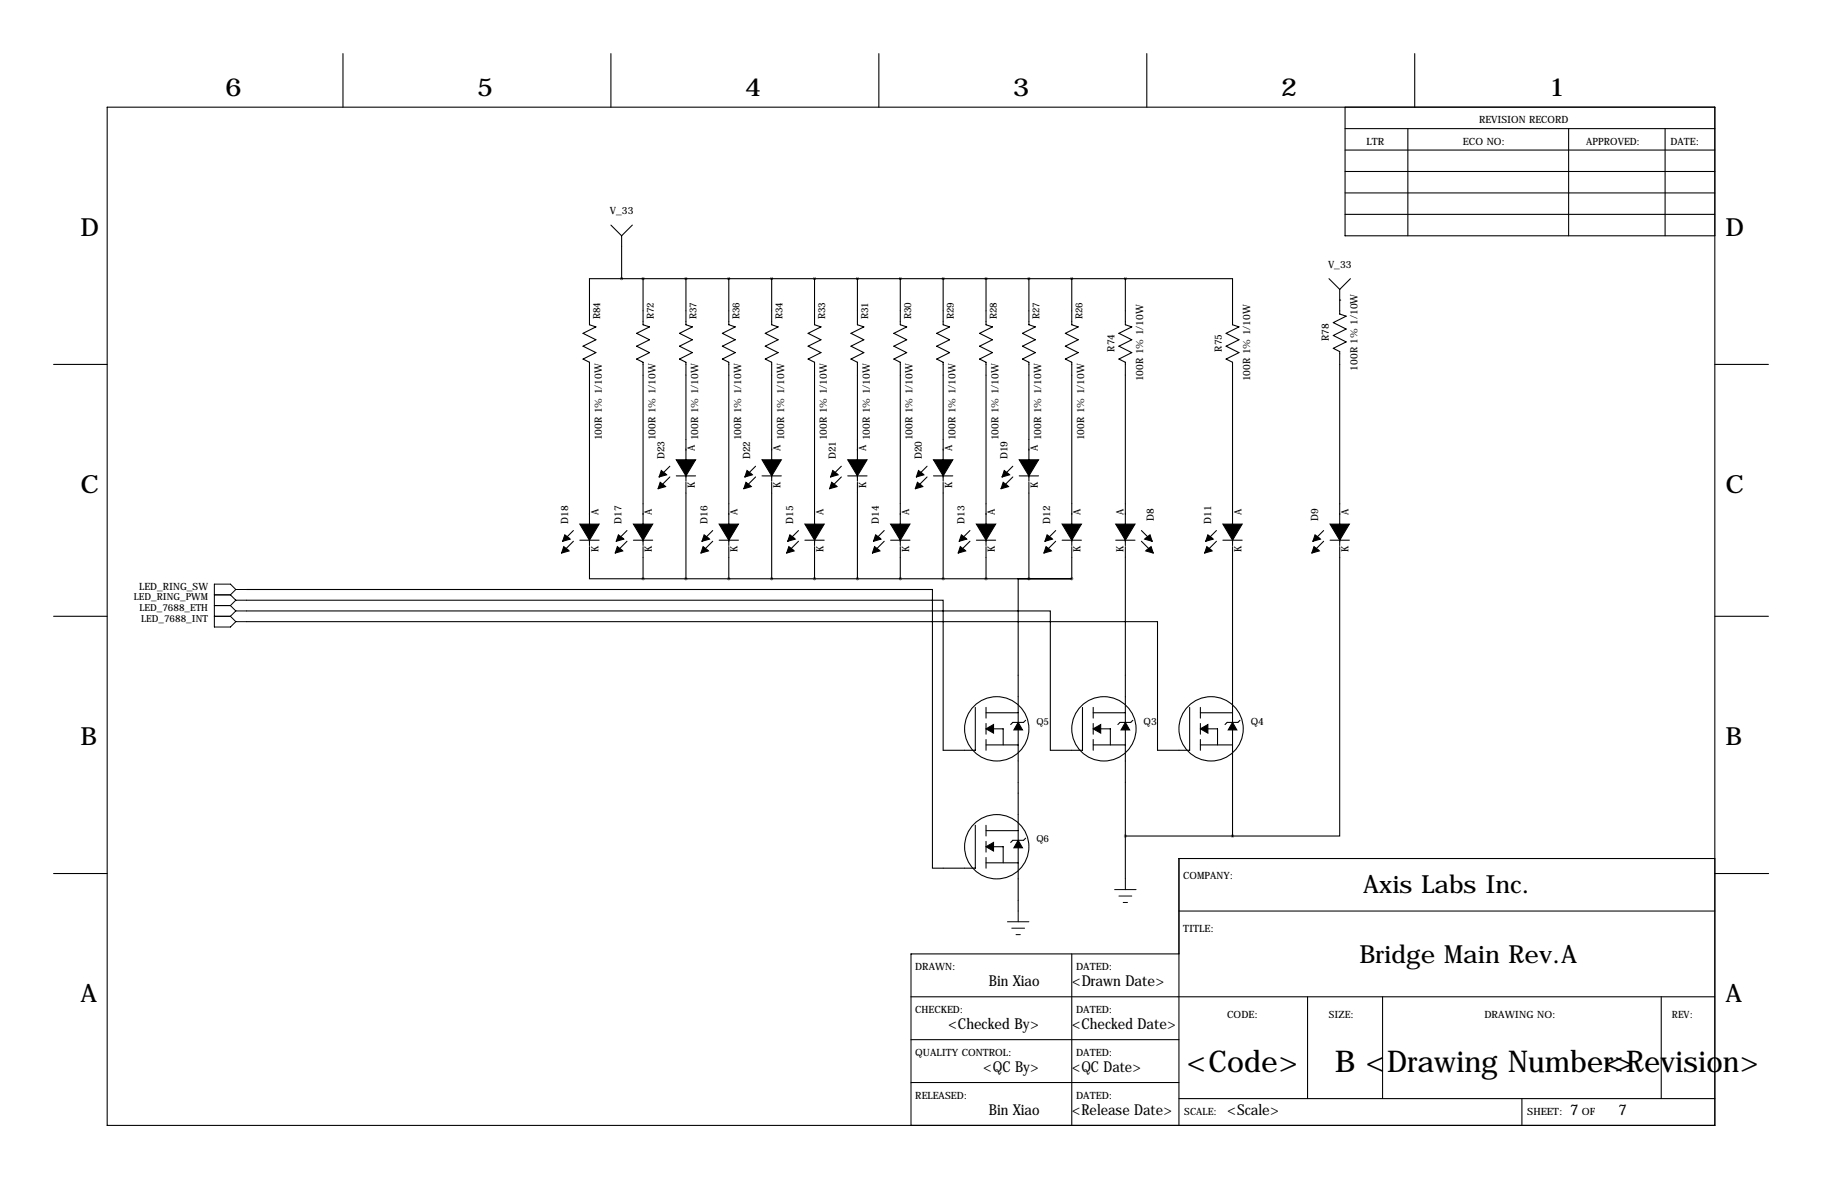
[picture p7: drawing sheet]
<svg xmlns="http://www.w3.org/2000/svg" width="432mm" height="279mm" viewBox="0 0 432 279" stroke-linecap="round" stroke-linejoin="round" font-family="sans-serif">
<g fill="none" stroke="#000" stroke-width=".25">
<path d="M81.3 12.7v12.7M144.8 12.7v12.7M208.3 12.7v12.7M271.8 12.7v12.7M335.3 12.7v12.7M25.4 25.4h381v241.3h-381zM318.8 30.5h87.6M318.8 35.6h87.6M318.8 25.4v30.5h87.6M333.7 30.5v25.4M371.8 30.5v25.4M394.6 30.5v25.4"/>
<path d="M144.8 53.3l2.5 2.6M147.3 55.9v10.1M149.9 53.3l-2.6 2.6M318.8 45.7h87.6M318.8 50.8h87.6M318.8 40.6h87.6M147.3 66h-7.6v11l1.5 .5-3 1.5 3 1.5-3 1.5 3 1.6-3 1.5 1.5 .8v43.4M147.3 66h119.4M152.4 66v11l1.5 .5-3 1.5 3 1.5-3 1.5 3 1.6-3 1.5 1.5 .8v43.4M162.6 66v11l1.5 .5-3.1 1.5 3.1 1.5-3.1 1.5 3.1 1.6-3.1 1.5 1.6 .8v28.1M172.7 66v11l1.5 .5-3 1.5 3 1.5-3 1.5 3 1.6-3 1.5 1.5 .8v43.4M182.9 66v11l1.5 .5-3 1.5 3 1.5-3 1.5 3 1.6-3 1.5 1.5 .8v28.1"/>
<path d="M193 66v11l1.6 .5-3.1 1.5 3.1 1.5-3.1 1.5 3.1 1.6-3.1 1.5 1.5 .8v43.4M203.2 66v11l1.5 .5-3 1.5 3 1.5-3 1.5 3 1.6-3 1.5 1.5 .8v28.1M213.4 66v11l1.5 .5-3.1 1.5 3.1 1.5-3.1 1.5 3.1 1.6-3.1 1.5 1.6 .8v43.4M223.5 66v11l1.5 .5-3 1.5 3 1.5-3 1.5 3 1.6-3 1.5 1.5 .8v28.1M233.7 66v11l1.5 .5-3 1.5 3 1.5-3 1.5 3 1.6-3 1.5 1.5 .8v43.4M243.8 66v11l1.6 .5-3.1 1.5 3.1 1.5-3.1 1.5 3.1 1.6-3.1 1.5 1.5 .8v28.1M254 66v11l1.5 .5-3 1.5 3 1.5-3 1.5 3 1.6-3 1.5 1.5 .8v43.4M266.7 66h25.4v11l1.5 .5-3 1.5 3 1.5-3 1.5 3 1.6-3 1.5 1.5 .8v43.4M266.7 66v11l1.5 .5-3 1.5 3 1.5-3 1.5 3 1.6-3 1.5 1.5 .8v43.4M315 66l2.5 2.6M317.5 71.1h.1M317.5 68.6v5.8l1.5 .5-3 1.6 3 1.5-3 1.5 3 1.5-3 1.5 1.5 .8v46"/>
<path d="M320 66l-2.5 2.6M12.7 86.4h12.7M406.4 86.4h12.7M158.7 110.5l-2.5 2.5M158.7 113l-2.5 2.6M160.3 112.8h4.5M162.6 114.3v22.9M179.1 110.5l-2.6 2.5M179.1 113l-2.6 2.6M180.6 112.8h4.6M182.9 114.3v22.9M199.4 110.5l-2.6 2.5"/>
<path d="M199.4 113l-2.6 2.6M200.9 112.8h4.6M203.2 114.3v22.9M219.7 110.5l-2.5 2.5M219.7 113l-2.5 2.6M221.2 112.8h4.6M223.5 114.3v22.9M240 110.5l-2.5 2.5M240 113l-2.5 2.6M241.6 112.8h4.5M243.8 114.3v22.9M58.4 139.7h162.6v66h10.1v-10.1"/>
<path d="M135.9 125.7l-2.6 2.6M135.9 128.3l-2.6 2.5M137.4 128h4.6M139.7 129.5v7.7h12.7M148.6 125.7l-2.6 2.6M148.6 128.3l-2.6 2.5M150.1 128h4.6M152.4 129.5v7.7M152.4 137.2h101.6M168.9 125.7l-2.5 2.6M168.9 128.3l-2.5 2.5M170.4 128h4.6"/>
<path d="M172.7 129.5v7.7M189.2 125.7l-2.5 2.6M189.2 128.3l-2.5 2.5M190.8 128h4.5M193 129.5v7.7M209.5 125.7l-2.5 2.6M209.5 128.3l-2.5 2.5M211.1 128h4.5M213.4 129.5v7.7M229.9 125.7l-2.6 2.6M229.9 128.3l-2.6 2.5M231.4 128h4.6"/>
<path d="M233.7 129.5v7.7M250.2 125.7l-2.6 2.6M250.2 128.3l-2.6 2.5M251.7 128h4.6M254 137.2h-12.7v78.7M254 129.5v7.7M264.4 128h4.6M266.7 129.5v78.8M270.5 125.7l2.5 2.6M270.5 128.3l2.5 2.5M288.3 125.7l-2.5 2.6M288.3 128.3l-2.5 2.5"/>
<path d="M289.8 128h4.6M292.1 129.5v68.6M313.7 125.7l-2.6 2.6M313.7 128.3l-2.6 2.5M315.2 128h4.6M317.5 129.5v68.6h-25.4M12.7 146h12.7M58.4 142.2h165.1v35.6h7.6v-10.2M58.4 144.8h190.5v33h7.6v-10.2M58.4 147.3h215.9v30.5h7.6v-10.2M406.4 146h12.7M233.7 167.6v2.6"/>
<path d="M233.7 171.4v2.6M233.7 175.3v2.5M233.7 176.5h7.6M233.7 168.9h7.6M235.5 172.7h2.2v3.8M243.1 170.7l-.5 .5h-2.6l-.5 .5M259.1 176.5h7.6M259.1 168.9h7.6M259.1 167.6v2.6M259.1 171.4v2.6M259.1 175.3v2.5M260.9 172.7h2.2v3.8"/>
<path d="M268.5 170.7l-.5 .5h-2.6l-.5 .5M284.5 176.5h7.6M284.5 168.9h7.6M284.5 167.6v2.6M284.5 171.4v2.6M284.5 175.3v2.5M286.3 172.7h2.2v3.8M293.9 170.7l-.5 .5h-2.6l-.5 .5M233.7 195.6v2.5M233.7 199.4v2.5M233.7 196.8h7.6M243.1 198.6l-.5 .5h-2.6l-.5 .5"/>
<path d="M266.7 198.1h25.4M12.7 207h12.7M233.7 203.2v2.5M233.7 204.5h7.6M235.5 200.7h2.2v3.8M279.4 215.9h127M406.4 203.5h-127v63.2M406.5 207h12.7M215.9 236.2h190.5M254 226.1v40.6M279.4 226.1h-63.5v40.6M309.9 236.2v24.1"/>
<path d="M327.7 236.2v24.1M393.7 236.2v24.1M215.9 246.4h63.5M215.9 256.5h63.5M279.4 260.3h127M360.7 260.3v6.4"/>
<circle cx="236.2" cy="172.7" r="7.6"/>
<circle cx="261.6" cy="172.7" r="7.6"/>
<circle cx="287" cy="172.7" r="7.6"/>
<circle cx="236.2" cy="200.7" r="7.6"/>
</g>
<g fill="#000" stroke="#000" stroke-width=".25">
<path d="M156.5 114.3l1.2 1-1.7 .5zM156.7 111.5l1.3 1-1.8 .5zM162.6 109h2.2l-2.2 3.8zM160.3 109h2.3v3.8zM176.8 114.3l1.3 1-1.8 .5zM177 111.5l1.3 1-1.8 .5zM182.9 109h2.3l-2.3 3.8zM180.6 109h2.3v3.8zM197.1 114.3l1.3 1-1.8 .5zM197.4 111.5l1.2 1-1.8 .5zM203.2 109h2.3l-2.3 3.8zM200.9 109h2.3v3.8z"/>
<path d="M217.4 114.3l1.3 1-1.8 .5zM217.7 111.5l1.2 1-1.7 .5zM223.5 109h2.3l-2.3 3.8zM221.2 109h2.3v3.8zM237.7 114.3l1.3 1-1.8 .5zM238 111.5l1.3 1-1.8 .5zM243.8 109h2.3l-2.3 3.8zM241.6 109h2.2v3.8zM133.6 129.5l1.3 1.1-1.8 .5zM133.9 126.7l1.2 1.1-1.8 .5zM139.7 124.2h2.3l-2.3 3.8zM137.4 124.2h2.3v3.8z"/>
<path d="M146.3 129.5l1.3 1.1-1.8 .5zM146.6 126.7l1.2 1.1-1.8 .5zM152.4 124.2h2.3l-2.3 3.8zM150.1 124.2h2.3v3.8zM166.6 129.5l1.3 1.1-1.8 .5zM166.9 126.7l1.2 1.1-1.7 .5zM172.7 124.2h2.3l-2.3 3.8zM170.4 124.2h2.3v3.8zM186.9 129.5l1.3 1.1-1.8 .5zM187.2 126.7l1.3 1.1-1.8 .5zM193 124.2h2.3l-2.3 3.8zM190.8 124.2h2.2v3.8z"/>
<path d="M207.3 129.5l1.2 1.1-1.7 .5zM207.5 126.7l1.3 1.1-1.8 .5zM213.4 124.2h2.2l-2.2 3.8zM211.1 124.2h2.3v3.8zM227.6 129.5l1.3 1.1-1.8 .5zM227.8 126.7l1.3 1.1-1.8 .5zM233.7 124.2h2.3l-2.3 3.8zM231.4 124.2h2.3v3.8zM247.9 129.5l1.3 1.1-1.8 .5zM248.2 126.7l1.2 1.1-1.8 .5zM254 124.2h2.3l-2.3 3.8zM251.7 124.2h2.3v3.8z"/>
<path d="M264.4 124.2h2.3v3.8zM266.7 124.2h2.3l-2.3 3.8zM271.5 127.5l1-.8 .5 1.6-1.7-.5zM271.5 130.6l1.3-1.1 .5 1.6zM286 129.5l1.3 1.1-1.8 .5zM286.3 126.7l1.2 1.1-1.7 .5zM292.1 124.2h2.3l-2.3 3.8zM289.8 124.2h2.3v3.8zM311.4 129.5l1.3 1.1-1.8 .5zM311.7 126.7l1.2 1.1-1.8 .5zM317.5 124.2h2.3l-2.3 3.8zM315.2 124.2h2.3v3.8z"/>
<path d="M233.7 172.7l1.8-1v2zM241.3 171.2l1 1.8h-2zM259.1 172.7l1.8-1v2zM266.7 171.2l1 1.8h-2zM284.5 172.7l1.8-1v2zM292.1 171.2l1 1.8h-2zM241.3 199.1l1 1.8h-2zM233.7 200.7l1.8-1.1v2.1z"/>
</g>
<g fill="none" stroke="#000" stroke-width=".24">
<path d="M55.9 139.7l-1.3-1.3h-3.8v10.2h3.8l1.3-1.3M55.9 139.7h2.5M55.9 139.7l-1.3 1.3M50.8 143.5h3.8M50.8 141h3.8M50.8 146h3.8M54.6 141l1.3 1.2M54.6 143.5l1.3 1.3M54.6 146l1.3 1.3M55.9 142.2h2.5M55.9 142.2l-1.3 1.3M55.9 144.8h2.5"/>
<path d="M55.9 144.8l-1.3 1.2M55.9 147.3h2.5M238.8 218.4h5M239.8 220h3M241.3 215.9v2.5M264.2 210.8h5M265.2 212.3h3M266.2 213.9h1M266.7 208.3v2.5M240.8 221.5h1"/>
</g>
<path d="M162.5 66a.05 .05 0 0 0 .1 0 .05 .05 0 0 0-.1 0zM193 66a.05 .05 0 0 0 .1 0 .05 .05 0 0 0-.1 0zM213.3 66a.05 .05 0 0 0 .1 0 .05 .05 0 0 0-.1 0zM243.8 66a.05 .05 0 0 0 .1 0 .05 .05 0 0 0-.1 0zM213.3 137.2a.05 .05 0 0 0 .1 0 .05 .05 0 0 0-.1 0zM193 137.2a.05 .05 0 0 0 .1 0 .05 .05 0 0 0-.1 0zM162.5 137.2a.05 .05 0 0 0 .1 0 .05 .05 0 0 0-.1 0zM243.8 137.2a.05 .05 0 0 0 .1 0 .05 .05 0 0 0-.1 0z" fill="#000" stroke="#000" stroke-width=".63"/>
<g font-size="7.1">
<text x="281.2" y="254">&lt;Code&gt;</text>
<text x="316.3" y="254">B &lt;Drawing Number&gt;</text>
<text x="380.3" y="254">&lt;Revision&gt;</text>
</g>
<g font-size="5.9">
<text x="53.3" y="22.9">6</text>
<text x="113" y="22.9">5</text>
<text x="176.5" y="22.9">4</text>
<text x="240" y="22.9">3</text>
<text x="303.5" y="22.9">2</text>
<text x="367" y="22.9">1</text>
<text x="19" y="55.9">D</text>
<text x="408.9" y="55.9">D</text>
<text x="19" y="116.8">C</text>
<text x="408.9" y="116.8">C</text>
<text x="19" y="176.5">B</text>
<text x="408.9" y="176.5">B</text>
<text x="323.1" y="211.6">Axis Labs Inc.</text>
<text x="322.2" y="228.1">Bridge Main Rev.A</text>
<text x="19" y="237.5">A</text>
<text x="408.9" y="237.5">A</text>
</g>
<g font-size="3.6">
<text x="234.3" y="233.7">Bin Xiao</text>
<text x="254" y="233.7">&lt;Drawn Date&gt;</text>
<text x="224.7" y="243.8">&lt;Checked By&gt;</text>
<text x="254" y="243.8">&lt;Checked Date&gt;</text>
<text x="233" y="254">&lt;QC By&gt;</text>
<text x="254" y="254">&lt;QC Date&gt;</text>
<text x="234.3" y="264.1">Bin Xiao</text>
<text x="254" y="264.1">&lt;Release Date&gt;</text>
<text x="290.8" y="264.1">&lt;Scale&gt;</text>
<text x="372.1" y="264.1">7</text>
<text x="383.5" y="264.1">7</text>
</g>
<g font-size="2.4">
<text x="350.5" y="29.2">REVISION RECORD</text>
<text x="323.8" y="34.3">LTR</text>
<text x="346.7" y="34.3">ECO NO:</text>
<text x="375.9" y="34.3">APPROVED:</text>
<text x="395.9" y="34.3">DATE:</text>
<text x="144.6" y="50.8">V_33</text>
<text x="314.7" y="63.5">V_33</text>
<text x="264.2" y="83.4" transform="rotate(-90 264.2 83.4)">R74</text>
<text x="289.6" y="83.4" transform="rotate(-90 289.6 83.4)">R75</text>
<text x="315" y="80.8" transform="rotate(-90 315 80.8)">R78</text>
<text x="321.7" y="87.8" transform="rotate(-90 321.7 87.8)">100R 1% 1/10W</text>
<text x="270.9" y="90.4" transform="rotate(-90 270.9 90.4)">100R 1% 1/10W</text>
<text x="296.3" y="90.4" transform="rotate(-90 296.3 90.4)">100R 1% 1/10W</text>
<text x="142.6" y="104.3" transform="rotate(-90 142.6 104.3)">100R 1% 1/10W</text>
<text x="155.3" y="104.3" transform="rotate(-90 155.3 104.3)">100R 1% 1/10W</text>
<text x="164.7" y="106.9" transform="rotate(-90 164.7 106.9)">A</text>
<text x="165.5" y="104.3" transform="rotate(-90 165.5 104.3)">100R 1% 1/10W</text>
<text x="175.7" y="104.3" transform="rotate(-90 175.7 104.3)">100R 1% 1/10W</text>
<text x="185" y="106.9" transform="rotate(-90 185 106.9)">A</text>
<text x="185.8" y="104.3" transform="rotate(-90 185.8 104.3)">100R 1% 1/10W</text>
<text x="196" y="104.3" transform="rotate(-90 196 104.3)">100R 1% 1/10W</text>
<text x="205.3" y="106.9" transform="rotate(-90 205.3 106.9)">A</text>
<text x="206.1" y="104.3" transform="rotate(-90 206.1 104.3)">100R 1% 1/10W</text>
<text x="216.3" y="104.3" transform="rotate(-90 216.3 104.3)">100R 1% 1/10W</text>
<text x="225.6" y="106.9" transform="rotate(-90 225.6 106.9)">A</text>
<text x="226.5" y="104.3" transform="rotate(-90 226.5 104.3)">100R 1% 1/10W</text>
<text x="236.6" y="104.3" transform="rotate(-90 236.6 104.3)">100R 1% 1/10W</text>
<text x="245.9" y="106.9" transform="rotate(-90 245.9 106.9)">A</text>
<text x="246.8" y="104.3" transform="rotate(-90 246.8 104.3)">100R 1% 1/10W</text>
<text x="256.9" y="104.3" transform="rotate(-90 256.9 104.3)">100R 1% 1/10W</text>
<text x="157.5" y="108.8" transform="rotate(-90 157.5 108.8)">D23</text>
<text x="177.8" y="108.8" transform="rotate(-90 177.8 108.8)">D22</text>
<text x="198.1" y="108.8" transform="rotate(-90 198.1 108.8)">D21</text>
<text x="218.4" y="108.8" transform="rotate(-90 218.4 108.8)">D20</text>
<text x="238.8" y="108.8" transform="rotate(-90 238.8 108.8)">D19</text>
<text x="164.7" y="115.6" transform="rotate(-90 164.7 115.6)">K</text>
<text x="185" y="115.6" transform="rotate(-90 185 115.6)">K</text>
<text x="205.3" y="115.6" transform="rotate(-90 205.3 115.6)">K</text>
<text x="225.6" y="115.6" transform="rotate(-90 225.6 115.6)">K</text>
<text x="245.9" y="115.6" transform="rotate(-90 245.9 115.6)">K</text>
<text x="134.6" y="124.1" transform="rotate(-90 134.6 124.1)">D18</text>
<text x="141.8" y="122.1" transform="rotate(-90 141.8 122.1)">A</text>
<text x="147.3" y="124.1" transform="rotate(-90 147.3 124.1)">D17</text>
<text x="154.5" y="122.1" transform="rotate(-90 154.5 122.1)">A</text>
<text x="167.6" y="124.1" transform="rotate(-90 167.6 124.1)">D16</text>
<text x="174.8" y="122.1" transform="rotate(-90 174.8 122.1)">A</text>
<text x="188" y="124.1" transform="rotate(-90 188 124.1)">D15</text>
<text x="195.1" y="122.1" transform="rotate(-90 195.1 122.1)">A</text>
<text x="208.3" y="124.1" transform="rotate(-90 208.3 124.1)">D14</text>
<text x="215.5" y="122.1" transform="rotate(-90 215.5 122.1)">A</text>
<text x="228.6" y="124.1" transform="rotate(-90 228.6 124.1)">D13</text>
<text x="235.8" y="122.1" transform="rotate(-90 235.8 122.1)">A</text>
<text x="248.9" y="124.1" transform="rotate(-90 248.9 124.1)">D12</text>
<text x="256.1" y="122.1" transform="rotate(-90 256.1 122.1)">A</text>
<text x="266.3" y="122.1" transform="rotate(-90 266.3 122.1)">A</text>
<text x="273.4" y="123.4" transform="rotate(-90 273.4 123.4)">D8</text>
<text x="287" y="124.1" transform="rotate(-90 287 124.1)">D11</text>
<text x="294.2" y="122.1" transform="rotate(-90 294.2 122.1)">A</text>
<text x="312.4" y="123.4" transform="rotate(-90 312.4 123.4)">D9</text>
<text x="319.6" y="122.1" transform="rotate(-90 319.6 122.1)">A</text>
<text x="141.8" y="130.8" transform="rotate(-90 141.8 130.8)">K</text>
<text x="154.5" y="130.8" transform="rotate(-90 154.5 130.8)">K</text>
<text x="174.8" y="130.8" transform="rotate(-90 174.8 130.8)">K</text>
<text x="195.1" y="130.8" transform="rotate(-90 195.1 130.8)">K</text>
<text x="215.5" y="130.8" transform="rotate(-90 215.5 130.8)">K</text>
<text x="235.8" y="130.8" transform="rotate(-90 235.8 130.8)">K</text>
<text x="256.1" y="130.8" transform="rotate(-90 256.1 130.8)">K</text>
<text x="266.3" y="130.8" transform="rotate(-90 266.3 130.8)">K</text>
<text x="294.2" y="130.8" transform="rotate(-90 294.2 130.8)">K</text>
<text x="319.6" y="130.8" transform="rotate(-90 319.6 130.8)">K</text>
<text x="33" y="139.7">LED_RING_SW</text>
<text x="271" y="171.7">Q3</text>
<text x="296.4" y="171.7">Q4</text>
<text x="280.4" y="208.3">COMPANY:</text>
<text x="280.4" y="221">TITLE:</text>
<text x="216.9" y="229.9">DRAWN:</text>
<text x="255" y="229.9">DATED:</text>
<text x="216.9" y="240">CHECKED:</text>
<text x="255" y="240">DATED:</text>
<text x="290.8" y="241.3">CODE:</text>
<text x="315" y="241.3">SIZE:</text>
<text x="351.8" y="241.3">DRAWING NO:</text>
<text x="396.2" y="241.3">REV:</text>
<text x="216.9" y="250.2">QUALITY CONTROL:</text>
<text x="255" y="250.2">DATED:</text>
<text x="216.9" y="260.3">RELEASED:</text>
<text x="255" y="260.3">DATED:</text>
<text x="280.7" y="264.2">SCALE:</text>
<text x="361.9" y="264.2">SHEET:</text>
<text x="374.9" y="264.2">OF</text>
</g>
<g font-size="2.3">
<text x="142.2" y="75.7" transform="rotate(-90 142.2 75.7)">R84</text>
<text x="154.9" y="75.7" transform="rotate(-90 154.9 75.7)">R72</text>
<text x="165.1" y="75.7" transform="rotate(-90 165.1 75.7)">R37</text>
<text x="175.3" y="75.7" transform="rotate(-90 175.3 75.7)">R36</text>
<text x="185.4" y="75.7" transform="rotate(-90 185.4 75.7)">R34</text>
<text x="195.6" y="75.7" transform="rotate(-90 195.6 75.7)">R33</text>
<text x="205.7" y="75.7" transform="rotate(-90 205.7 75.7)">R31</text>
<text x="215.9" y="75.7" transform="rotate(-90 215.9 75.7)">R30</text>
<text x="226.1" y="75.7" transform="rotate(-90 226.1 75.7)">R29</text>
<text x="236.2" y="75.7" transform="rotate(-90 236.2 75.7)">R28</text>
<text x="246.4" y="75.7" transform="rotate(-90 246.4 75.7)">R27</text>
<text x="256.5" y="75.7" transform="rotate(-90 256.5 75.7)">R26</text>
<text x="31.7" y="142.2">LED_RING_PWM</text>
<text x="33.1" y="144.8">LED_7688_ETH</text>
<text x="33.5" y="147.3">LED_7688_INT</text>
<text x="245.6" y="171.7">Q5</text>
<text x="245.6" y="199.6">Q6</text>
</g>
</svg>
